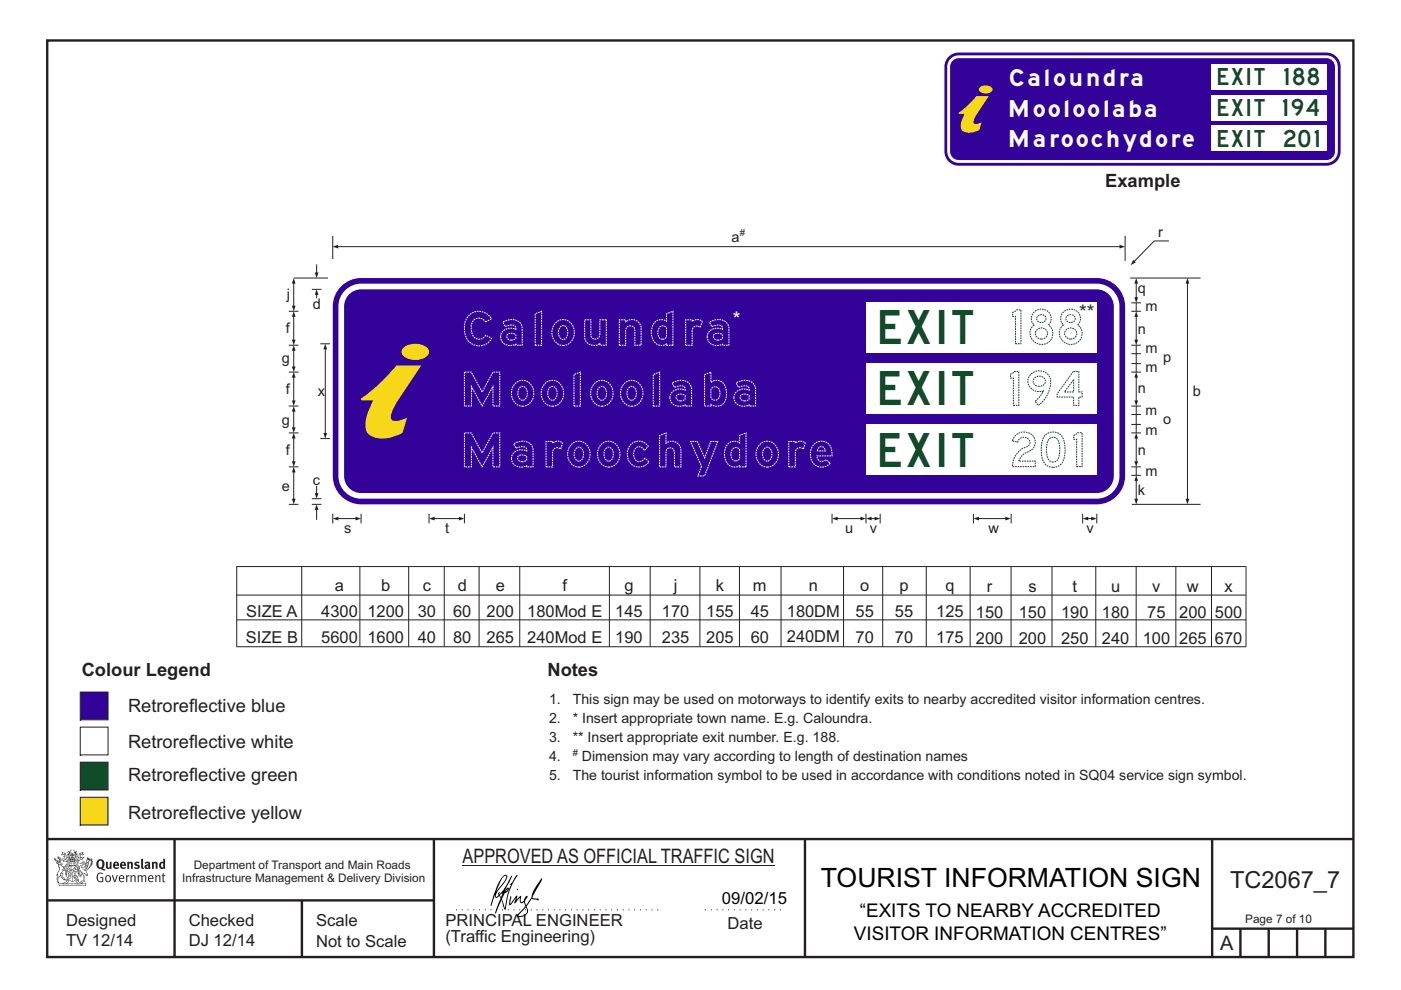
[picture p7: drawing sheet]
<svg xmlns="http://www.w3.org/2000/svg" width="297mm" height="210mm" viewBox="0 0 297 210" stroke-linecap="round" stroke-linejoin="round" font-family="sans-serif">
<g fill="none" stroke="#231f20" stroke-width=".51">
<path d="M10 8.6h276.9v194.4h-276.9zM10 178h277M37 178v25M92 178v25M170.7 177.9v25M257 178v25M10 191h82M64 191v12M257 197h30M263 197v6M269 197v6M275 197v6"/>
<path d="M281 197v6"/>
</g>
<path d="M96.7 193h43.3M149.5 193h16.8" fill="none" stroke="#231f20" stroke-width=".21" stroke-dasharray=".2 1" stroke-linecap="butt"/>
<path d="M98.1 183.5h66.1" fill="none" stroke="#231f20" stroke-width=".21"/>
<g fill="#231f20">
<path d="M21.1 182.6a.94 .94 0 0 0 .2 1.4 .84 .84 0 0 0 0-1.5zM20.7 182.5a.92 .92 0 0 1 1.2-.1 .92 .92 0 0 1 .2 1.2l-.3 .6 .6 .2-.1 .2-.6-.1a1.41 1.41 0 0 1-1.3-1.2z" fill-rule="evenodd"/>
<path d="M22.5 182.8l.4-.1v1.2l.1 .1 .3-.1v-1.1h.3l.1 1.4a1.26 1.26 0 0 1-1.2-.1z" fill-rule="evenodd"/>
<path d="M24.5 183.1l-.1 .3h.4l-.1-.3zM24.1 183a.66 .66 0 0 1 .9-.1 .66 .66 0 0 1 .2 .8h-.8v.2a.42 .42 0 0 0 .7 0l.1 .2a.79 .79 0 0 1-1.1 0 .79 .79 0 0 1 0-1.1z" fill-rule="evenodd"/>
<path d="M26 183.1l-.1 .3h.4l-.1-.3zM25.6 183a.66 .66 0 0 1 .9-.1 .66 .66 0 0 1 .2 .8h-.8v.2a.42 .42 0 0 0 .6 0l.2 .2a.79 .79 0 0 1-1.1 0 .79 .79 0 0 1 0-1.1z" fill-rule="evenodd"/>
<path d="M26.9 182.8l.4-.1v.2a.46 .46 0 0 1 .5-.1 .46 .46 0 0 1 .4 .4v1.1h-.4v-1l-.1-.2-.3 .1v1.1h-.4z" fill-rule="evenodd"/>
<path d="M28.6 183l.5-.3 .5 .2-.1 .2h-.5l-.1 .2a.56 .56 0 0 1 .7 .6 .56 .56 0 0 1-.8 .4l-.4-.1 .2-.3 .4 .1 .2-.1-.6-.4z" fill-rule="evenodd"/>
<path d="M29.9 182.2l.4-.1v1.8l.2 .4h-.3l-.2-.2z" fill-rule="evenodd"/>
<path d="M31.1 183.7v.3l.3-.1v-.3zM30.7 183a.67 .67 0 0 1 .6-.2 .67 .67 0 0 1 .5 .5l.1 .8-.2 .3-.2-.2a.5 .5 0 0 1-.7 0 .5 .5 0 0 1 0-.7l.6-.1v-.3l-.6 .1z" fill-rule="evenodd"/>
<path d="M32.2 182.8l.3-.1 .1 .2a.46 .46 0 0 1 .5-.1 .46 .46 0 0 1 .3 .4v1.1h-.4v-1l-.1-.2-.3 .1v1.1h-.4z" fill-rule="evenodd"/>
<path d="M34.3 183.1l-.1 .7 .2 .2 .2-.1v-.7zM34.6 182.1l.4 .1 .1 2.1-.4-.1a.71 .71 0 0 1-1-.6 .71 .71 0 0 1 .9-.7z" fill-rule="evenodd"/>
<path d="M20.8 185.3l.7-.2 .4 .2-.2 .1a.69 .69 0 0 0-.8 .1 .69 .69 0 0 0-.1 .9l.2 .4 .5 .1h.2v-.7h-.4l-.1-.2h.7v1a.96 .96 0 0 1-1.2-.1 .96 .96 0 0 1-.2-1.1z" fill-rule="evenodd"/>
<path d="M22.6 185.9a.57 .57 0 0 0-.1 .7 .57 .57 0 0 0 .6 .3 .7 .7 0 0 0-.2-1.1zM22.5 185.8a.69 .69 0 0 1 1.1 .6 .69 .69 0 0 1-1.1 .5 1.04 1.04 0 0 1 0-1.1z" fill-rule="evenodd"/>
<path d="M23.7 185.7l.2-.1 .4 1.3 .4-1.3h.3l-.6 1.5h-.2z" fill-rule="evenodd"/>
<path d="M25.6 185.8l-.2 .4h.7l-.2-.4zM25.4 185.8a.59 .59 0 0 1 .7-.1 .59 .59 0 0 1 .2 .7h-.9a.45 .45 0 0 0 .3 .5 .45 .45 0 0 0 .5-.1l.1 .1a.74 .74 0 0 1-1-.1 .74 .74 0 0 1 .1-1z" fill-rule="evenodd"/>
<path d="M26.7 185.7l.2-.1 .1 .2 .5-.2-.1 .3-.4 .2v1h-.2z" fill-rule="evenodd"/>
<path d="M27.6 185.7l.2-.1 .1 .2a.45 .45 0 0 1 .5-.2 .45 .45 0 0 1 .3 .4v1.1h-.2v-1.1l-.2-.2-.4 .2v1.1h-.2z" fill-rule="evenodd"/>
<path d="M29.1 185.7l.3-.1v.2l.4-.2 .4 .3 .3-.3a.37 .37 0 0 1 .5 .4v1.1h-.2v-1.1l-.2-.2-.4 .2v1.1h-.2v-1.1l-.2-.2-.4 .2v1.1h-.2z" fill-rule="evenodd"/>
<path d="M31.8 185.8l-.2 .4h.7l-.2-.4zM31.5 185.8a.59 .59 0 0 1 .8-.1 .59 .59 0 0 1 .2 .7h-.9a.45 .45 0 0 0 .3 .5 .45 .45 0 0 0 .5-.1l.1 .1a.74 .74 0 0 1-1-.1 .74 .74 0 0 1 0-1z" fill-rule="evenodd"/>
<path d="M32.9 185.7l.2-.1 .1 .2a.45 .45 0 0 1 .4-.2 .45 .45 0 0 1 .4 .4v1.1h-.2v-1.1l-.2-.2-.4 .2v1.1h-.3z" fill-rule="evenodd"/>
<path d="M34.5 185.3l.2-.1v.4h.4l-.1 .2h-.3v1v.1h.3l-.1 .2-.4-.1v-1.2h-.2v-.2h.2z" fill-rule="evenodd"/>
<path d="M13.2 180.9l.5 .1-.6 .3 .3-.3zM13.7 181.2l.3 .1 .1 1 .3-.5 .1 .5h-.2l-.1 .3-.7 .1v-.3l-.4-.1 .3-.1 .6 .2-.4-.7h.2zM13.2 180.7v.4l-.3 .2 .3 .1 .4-.2 .1 .4-.3 .2h.2l.2 .5-.4-.2-.4 .1 .5 .6 .2-.1 .8 .1-.6 .6 .2 .1 .6-.2-.1-.3 .3-.2h-.2l-.1 .4-.5 .2 .5-.7h-.5l.6-.2-.4 .1 .3-.3-.1-.6-.1-.1-.3 .5v-.2a.8 .8 0 0 0-.9-1.1z" fill-rule="evenodd"/>
<path d="M17 181.1l.5-.2-.3 .2 .4 .2zM16.8 181.2h.1l.1 .9 .3-.2 .4-.1-.3 .3v.2h-.4l-.3 .3-.1-.3-.3-.1 .1-.1-.1-.4 .4 .6 .1-.1zM16.3 181.5l-.1 .9 .4 .1h-.6l.6 .1-.2 .1h-.3l.4 .4h-.2v.3l-.5-.8 .5 1 .4-.6-.4-.2 .9-.5 .2 .1 .4-.5 .1-.2-.8 .2-.1-.7 .4 .2 .5-.2-.4-.2 .2-.2a.88 .88 0 0 0-1 1.2z" fill-rule="evenodd"/>
<path d="M15.5 182.9l.3 .2h-.2v.3v-.3h-.2l.2-.1z" fill-rule="evenodd"/>
<path d="M15.1 182.9l.2 .2h-.2v.3v-.3h-.2h.2z" fill-rule="evenodd"/>
<path d="M14.9 182.8h.9l.1 .7-.3 .1-.8-.1zM14.8 182.4l-.2 1.2h1.4l-.2-1.2-.1 .2h-.8z" fill-rule="evenodd"/>
<path d="M14.9 184.5v.2l.3-.1-.1-.2zM14.4 183.8l.2 .2-.3 .2v.5l.2 .1 .3-.1-.4-.4 .3 .1h.4l-.2-.4 .2-.2zM14.3 183.7h.9a.5 .5 0 0 0 .1 .8l-.3 .3a.47 .47 0 0 1-.7-.1 .47 .47 0 0 1 0-.6l.1-.1z" fill-rule="evenodd"/>
<path d="M15.6 184.2l.1-.1a.33 .33 0 0 1 .5-.2 .33 .33 0 0 1 .1 .5l-.3-.1 .2-.2h-.4l-.1 .1h.2l.1 .3h.3v.2h-.6l.1-.1-.3-.1zM15.5 184.2l-.1 .4h.2l-.1 .2h.9v-.2a.44 .44 0 0 0 0-.7 .44 .44 0 0 0-.7 .1z" fill-rule="evenodd"/>
<path d="M15.7 185.7l.4 .1zM15.9 185.2l.1 .4h-.2zM15.9 185.1l-.3 .7-.3 .2a.98 .98 0 0 1 1.1 .1z" fill-rule="evenodd"/>
<path d="M15.6 186l.3 .2v-.2h.2l-.2 .5v-.2l-.3 .1 .2-.2z" fill-rule="evenodd"/>
<path d="M15 185.3l.1 .1-.2 .3zM14.6 185.9h.4a.22 .22 0 0 1-.2 .3 .22 .22 0 0 1-.2-.3zM14.5 185.3l.2 .4zM14.6 185.8l.4 .1zM14.7 185.2l.2 .1-.1 .4zM14.4 185.2l.1 .5a.36 .36 0 0 0 0 .5 .36 .36 0 0 0 .5 0 .36 .36 0 0 0 .1-.5 .41 .41 0 0 0-.1-.5 .41 .41 0 0 0-.6 0z" fill-rule="evenodd"/>
<path d="M14.6 184.1l.2 .2z" fill-rule="evenodd"/>
<path d="M18.3 183.4l.1-.1v.4l-.5 .4z" fill-rule="evenodd"/>
<path d="M17.5 182.9l.2-.1 .3 .2-.7 .8-.1 .3 .3 .1a1.07 1.07 0 0 0 .7-.9l.4-.3v.2a1.36 1.36 0 0 1-1 1.3 1.32 1.32 0 0 0 1.2-1.6l.5-.7-.2 .5 .4-.2-.4 .4 .4-.2-.4 .4h.4l-.5 .2h.4l-.4 .2h.4l-.4 .1 .1 .1h-.2l.1 .2-.2 .1a.82 .82 0 0 1-1 .6l.3 .1 .5 .9-.3 .1-.2-.4-.4-.2 .1 1.8 .2 .1-.6 .2-.2-.2 .5-.1v-.2a2.24 2.24 0 0 0-.7-2.1v-.3a.69 .69 0 0 1 .6-.9l.1-.2zM16.6 184.5l.5 1.3 .1-.8 .2 .3-.3 .7-.4-.8h-.1l.1-.2zM18.5 182.2l.1 .3 .2-.2v.3l.2-.3v.2l-.8 .6zM16.8 183.2l.7-.1 .1 .2a.87 .87 0 0 0-.8 .6 .87 .87 0 0 0 .2 .9l.2 .4-.1 .5-.3-1.1-.2-.1-.1 .1 .1 .2-.2 .4 .3 .1 .2 .7h.3l.3-.6a1.62 1.62 0 0 1 .1 1.4h-.3l-.2 .3h.2l.1 .2 .2-.2h.5l-.2-.3-.1-1.5 .2 .1a.4 .4 0 0 0 .2 .3 .4 .4 0 0 0 .5 0l-.5-1 .8-.6 .1-.3h.3l-.1-.1 .3-.3h-.2l.2-.3-.1 .1 .1-.3-.1 .1 .1-.4h-.1l.1-.3v-.1l-.2 .2-.1-.4-.2 .4-.1-.4-.1 .2-.2-.3v.3l-.2-.4-.4 1.6a.58 .58 0 0 1-.8 .6l.7-.8v-.4h-.4z" fill-rule="evenodd"/>
<path d="M18.2 185.4l.3 .1z" fill-rule="evenodd"/>
<path d="M12.5 187.4h5.7l-.1 .4h-5.5zM13.5 187.4l.5-.3 .4-.4v.1l.1 .1-.3 .4zM14 186.6l.3-.1-.2 .3zM16.3 186.7l.4 .4 .5 .3h-.6l-.3-.3-.1-.2zM16.4 186.5l.2 .1-.1 .2zM12.4 187.4l.1 .5h5.7l.1-.5-.8-.1-.6-.2-.3-.2 .1-.5a.47 .47 0 0 0-.6 .4 .47 .47 0 0 0 .4 .6h-2.3a.47 .47 0 0 0 .4-.6 .47 .47 0 0 0-.6-.4l.1 .5-.3 .2-.6 .2z" fill-rule="evenodd"/>
<path d="M13.3 187.6v.1zM13.3 187.5l-.1 .3h.2z" fill-rule="evenodd"/>
<path d="M13.5 187.5l.1 .2 .1-.2v.2z" fill-rule="evenodd"/>
<path d="M13.9 187.5l.1 .2zM13.8 187.5v.3l.2-.1v-.1z" fill-rule="evenodd"/>
<path d="M14.2 187.6l.1 .1zM14.2 187.5l-.1 .3h.3z" fill-rule="evenodd"/>
<path d="M14.4 187.5h.2l.1 .3h-.3z" fill-rule="evenodd"/>
<path d="M15.1 187.6v.1zM15.1 187.5l-.1 .3h.2z" fill-rule="evenodd"/>
<path d="M15.3 187.5h.2l-.1 .3z" fill-rule="evenodd"/>
<path d="M15.8 187.5h.2l-.1 .3z" fill-rule="evenodd"/>
<path d="M16.1 187.5l.1 .3z" fill-rule="evenodd"/>
<path d="M16.3 187.5l.1 .2zM16.3 187.5v.3l.2-.1v-.1z" fill-rule="evenodd"/>
<path d="M16.6 187.5h.2v.3h-.2z" fill-rule="evenodd"/>
<path d="M16.9 187.5l.1 .3h-.1z" fill-rule="evenodd"/>
<path d="M17.1 187.5l.1 .3z" fill-rule="evenodd"/>
<path d="M17.3 187.5l.1 .3z" fill-rule="evenodd"/>
<path d="M14.9 182.1a.71 .71 0 0 1 .9 .1zM15.6 182.2l.2 .2zM15 182.2l.3 .1zM14.8 182.3l.1 .1zM15.2 181.9h.3zM15.2 181.3h.1v.2zM15.2 181h.2v.2zM15.3 181.6l.1 .2h-.2zM15.4 181.3l.1 .2zM15 181.3l.1 .1-.1 .1zM15.6 181.3h.1v.2zM14.4 180.6l-.3 .3 .5-.2v.4h-.3l-.1 .6 .2-.5 .3 .9v.4h1.2v-.4l.4-.9 .2 .3-.2-.5-.2 .1v-.4l.4 .2-.3-.4-.2 .3-.5-.6v.1a.41 .41 0 0 1 .3 .3 .41 .41 0 0 1-.1 .5l.1-.2a1 1 0 0 1 0 1.1l-.2-.1-.1-.3h.4l-.2-.2 .2-.3-.3 .1v-.4l-.3 .2-.2-.2 .1 .4-.4-.1 .1 .3-.1 .2h.4l-.1 .3-.3 .1a.93 .93 0 0 1 .1-1.1l.1 .3v-.4h-.2l.4-.6-.5 .5-.1-.2z" fill-rule="evenodd"/>
<path d="M12.4 183.4l.4 .1 .6 .5v.2a.83 .83 0 0 1 .6 1.2v-.2a.75 .75 0 0 0-1-.8l.4 .2-.6 .7-.1 .5a.95 .95 0 0 0-.3 1.3l-.1-.1a.77 .77 0 0 1 .1-1.1l-.1-.5-.1 .1 .2-.5a1.31 1.31 0 0 0 0-1.6zM13 185.2l.3 .1-.1 .8 .5 .4-.2-.1a.68 .68 0 0 1-.6-.8zM12.1 183a.68 .68 0 0 1 1 .3l-.5 .1-.1-.3zM11.4 182.1a1.19 1.19 0 0 0 1 .8h-.5l.4 .4 .1 .6a.9 .9 0 0 1-.2 1.2l-.3 .5h.3v.2a1.04 1.04 0 0 0-.1 1.2l.2 .3 .3-.1-.1-.1a.8 .8 0 0 1 .2-1.2l.1-.2a.89 .89 0 0 0 1.1 .9l-.6-.6 .1-.8-.3-.1 .4-.5 .4 .3 .1 .8a1.01 1.01 0 0 0-.3-1.4l.3-.6-.4 .4a.41 .41 0 0 1 .4-.5h-.1l-.5 .2-.5-.4h.3a.5 .5 0 0 0-.5-.5l.3-.4-.3 .2 .3-.4-.1-.3-.1 .4-.1-.6-.1 .3-.1-.5-.1 .3-.3-.2 .3 .3-.3-.1a.62 .62 0 0 1 .5 .9l-.1-.4v.4l-.3-.1v-.4l-.1 .3-.1-.3-.1 .2-.1-.5-.1 .3-.1-.4v.4z" fill-rule="evenodd"/>
<path d="M12.6 183.1l.1-.1 .2 .2z" fill-rule="evenodd"/>
<path d="M14 183.6h2.7v1l-.1-.9h-2.5v1.2h2.5v-.3v.6v-.2h-1.2v1.9a2.13 2.13 0 0 0 1.3-1.7 1.69 1.69 0 0 1-1.6 1.8l-.6-.4-.4-.6-.1-1.2v.6l.4 .8 .9 .7v-1.9h-1.2z" fill-rule="evenodd"/>
<circle cx="17.7" cy="182.9" r=".08"/>
</g>
<g fill="#000">
<path d="M107.5 188.6l.2-.1-.5 .6zM106.3 189.5l.3 .1-.3 .7-.3-.4zM106.8 185.9l.5-.1a9.3 9.3 0 0 1-2 3.2l-.1 .2 1-2.5zM106.5 185.9a14.7 14.7 0 0 0-2.2 5l-.3 1.1 .1 .2 .8-2.4a.42 .42 0 0 0 .2 .6 .42 .42 0 0 0 .6-.2l.2-.2 .2 .5-1.1 3.2h.2l1.1-2.8 .6 1.9 .2 .2 .2-.5a13.5 13.5 0 0 1 2-6.2l.4-.6-.1-.1-1.6 2.1 .4-.1a14.9 14.9 0 0 0-1.3 5.1l-.4-1.2a1.39 1.39 0 0 1 .2-1.8l.1-.2a.92 .92 0 0 0 .8-1.2 .75 .75 0 0 0-.7 .7l-.2 .2 1.6-3.4-.1-.1-.4 .7a10.5 10.5 0 0 1-2.2 3.3l.2-.4a.32 .32 0 0 0-.4 .1 .32 .32 0 0 0 .1 .5l-.5 .3a3.2 3.2 0 0 1 1.1-2.2l.5-.6a2.49 2.49 0 0 0 .7-1.7l-.3-.2z" fill-rule="evenodd"/>
<path d="M109.6 188.5l.3 .3h-.3z" fill-rule="evenodd"/>
<path d="M111.5 192.4a1.15 1.15 0 0 1 .1 1.3 1.15 1.15 0 0 1-1.2 .6h-.5zM108.1 190.1l-.2 1.6 .3 .3 1.2-1.5-.3 1.1 1.1-1.2a.94 .94 0 0 0 .4 1.2l.5-.3 .3 .9-1.2 1.3a.98 .98 0 0 0-.5 1 1.9 1.9 0 0 0 2.3-1.3l-.1-.3a1.02 1.02 0 0 1 .3-1.4l.5-.9 1.5 .3-.2-.5v.3l-1.1-.2v-.3l2-3.5 .1-.3-.1-.1-1.8 2.7a6.6 6.6 0 0 1-1.5 3l-.2-.2a1.01 1.01 0 0 1 .4-1.4l.1-.3-.3-.1-.3 .4-.2 .6-.5 .4-.2-.4 .1-.9-.2-.1-.8 .9 .2-.9-.1-.1-1.4 1.8 .2-1.4v-.2z" fill-rule="evenodd"/>
</g>
<path d="M17 146.8v5.9h5.9v-5.9z" fill-rule="evenodd" fill="#330299" stroke="#231f20" stroke-width=".21"/>
<path d="M17 154.2v5.9h5.9v-5.9z" fill-rule="evenodd" fill="#fff" stroke="#231f20" stroke-width=".21"/>
<path d="M17 169.1v5.9h5.9v-5.9z" fill-rule="evenodd" fill="#f7d719" stroke="#231f20" stroke-width=".21"/>
<path d="M17 161.7v5.9h5.9v-5.9z" fill-rule="evenodd" fill="#0f4d2a" stroke="#231f20" stroke-width=".21"/>
<g fill="none" stroke="#231f20" stroke-width=".21">
<path d="M50.1 126.2h214M50.1 120.2h214.1v17h-214.1M50.2 120.2v16.9M50.2 131.5h214M64 120.2v16.9M76.3 120.2v17M86.6 120.2v17M94.2 120.2v17M101.6 120.2v17M110.2 120.2v17M129.2 120.2v17M137.9 120.2v17"/>
<path d="M148.4 120.2v17M156.8 120.2v17M165.6 120.2v17M178.9 120.2v17M187.2 120.2v17M196.4 120.2v17M205.7 120.2v17M214.4 120.2v17M223 120.2v17M232.3 120.2v17M240.9 120.2v17M249.3 120.2v17"/>
<path d="M256.9 120.2v17"/>
</g>
<path d="M201.4 11.8l1.2-.6 .6-.1h78a3 3 0 0 1 3 3v18a3 3 0 0 1-3 3h-78a3 3 0 0 1-3-3v-18a3 3 0 0 1 1.2-2.3z" fill-rule="evenodd" fill="#330299"/>
<path d="M201.7 12.3l1-.5 .5-.1h78a2.41 2.41 0 0 1 2.4 2.4v18a2.41 2.41 0 0 1-2.4 2.4h-78a2.41 2.41 0 0 1-2.4-2.4v-18a2.4 2.4 0 0 1 .9-1.8z" fill-rule="evenodd" fill="#fff"/>
<path d="M202 12.9l.8-.5 .4-.1h78a1.81 1.81 0 0 1 1.8 1.8v18a1.81 1.81 0 0 1-1.8 1.8h-78a1.81 1.81 0 0 1-1.8-1.8v-18l.1-.4z" fill-rule="evenodd" fill="#330299"/>
<path d="M203.2 23.9l1.8-1.4 2-2.1h2.6l-2.7 4.1a2.13 2.13 0 0 0-.5 1.6 1.48 1.48 0 0 0 1.7-.1l-.5 1.6a3.3 3.3 0 0 1-3.7 0 2.35 2.35 0 0 1 .1-2.2l.5-1.3h-1.3zM207.8 18.5a1.76 1.76 0 0 1 2.6 .5 1.67 1.67 0 0 1-2.9 0z" fill-rule="evenodd" fill="#f7d719"/>
<g fill="#fff">
<path d="M256.8 26.6h24.4v5.4h-24.4z"/>
<path d="M256.8 20.1h24.4v5.4h-24.4z"/>
<path d="M256.8 13.7h24.4v5.3h-24.4z"/>
</g>
<path d="M72.3 60.7a6 6 0 0 1 4.3-1.7h155.9a6 6 0 0 1 6 6v36a6 6 0 0 1-6 6h-155.9a6 6 0 0 1-6-6v-36a6 6 0 0 1 1.7-4.3z" fill-rule="evenodd" fill="#330299"/>
<path d="M73.5 61.3a4.8 4.8 0 0 1 3.1-1.1h155.9a4.8 4.8 0 0 1 4.8 4.8v36a4.8 4.8 0 0 1-4.8 4.8h-155.9a4.8 4.8 0 0 1-4.8-4.8v-36a4.8 4.8 0 0 1 1.7-3.7z" fill-rule="evenodd" fill="#fff"/>
<path d="M74 62.4a3.6 3.6 0 0 1 2.6-1h155.9a3.6 3.6 0 0 1 3.6 3.6v36a3.6 3.6 0 0 1-3.6 3.6h-155.9a3.6 3.6 0 0 1-3.6-3.6v-36a3.6 3.6 0 0 1 1-2.6z" fill-rule="evenodd" fill="#330299"/>
<path d="M70.6 50.1v4.8M71.5 52.3h166" fill="none" stroke="#231f20" stroke-width=".21"/>
<g fill="#231f20">
<path d="M70.5 52.3l1.2-.4v.8z"/>
<path d="M237.4 51.9l1.1 .4-1.1 .4z"/>
</g>
<path d="M76.6 84.5a38.5 38.5 0 0 0 7.5-7h5.2l-5.7 8.7a3.4 3.4 0 0 0-.6 2.8 3 3 0 0 0 2.8-.2l.5-.2-1 3.3a7.4 7.4 0 0 1-6.8 .5 3.1 3.1 0 0 1-.9-3.4l.4-1.5 1.1-2.6h-2.5zM85.4 73.9a4.1 4.1 0 0 1 5.3 0 1.32 1.32 0 0 1-.8 2.1 4.1 4.1 0 0 1-4.5-.6 1.1 1.1 0 0 1 0-1.5z" fill-rule="evenodd" fill="#f7d719"/>
<path d="M69 73.9v18.1M67.9 93h2.1" fill="none" stroke="#231f20" stroke-width=".21"/>
<g fill="#231f20">
<path d="M68.6 91.8h.8l-.4 1.2z"/>
<path d="M69 72.9l.4 1.2h-.8z"/>
</g>
<path d="M67.9 72.9h2.1" fill="none" stroke="#231f20" stroke-width=".21"/>
<g fill="#fff">
<path d="M183.6 90h48.9v10.8h-48.9z"/>
<path d="M183.6 77h48.9v10.8h-48.9z"/>
<path d="M183.6 64h48.9v10.8h-48.9z"/>
</g>
<path d="M61.2 66h2.1M61.3 78.9h2M61.2 91.8h2.1M62.3 100v6" fill="none" stroke="#231f20" stroke-width=".21"/>
<g fill="#231f20">
<path d="M61.9 105.8h.8l-.4 1.2z"/>
<path d="M62.3 99l.4 1.2h-.8z"/>
</g>
<path d="M67.1 103.1v1.7" fill="none" stroke="#231f20" stroke-width=".21"/>
<path d="M66.7 104.6h.8l-.4 1.2z" fill="#231f20"/>
<path d="M66.1 105.8h2M67.1 108v2.3" fill="none" stroke="#231f20" stroke-width=".21"/>
<path d="M67.1 107l.4 1.2h-.8z" fill="#231f20"/>
<path d="M67.1 56.1v1.9" fill="none" stroke="#231f20" stroke-width=".21"/>
<path d="M66.7 57.8h.8l-.4 1.2z" fill="#231f20"/>
<path d="M67.1 62.4v.9" fill="none" stroke="#231f20" stroke-width=".21"/>
<path d="M67.1 61.4l.4 1.2h-.8z" fill="#231f20"/>
<path d="M66.1 61.4h2M62.3 87.1v3.7M61.2 107h2.1M66.1 107h2" fill="none" stroke="#231f20" stroke-width=".21"/>
<g fill="#231f20">
<path d="M61.9 90.6h.8l-.4 1.2z"/>
<path d="M62.3 86.1l.4 1.2h-.8z"/>
</g>
<path d="M61.2 73.2h2.1M61.2 99h2.1M61.2 86.1h2.1M62.3 92.8v5.2" fill="none" stroke="#231f20" stroke-width=".21"/>
<g fill="#231f20">
<path d="M61.9 97.8h.8l-.4 1.2z"/>
<path d="M62.3 91.8l.4 1.2h-.8z"/>
</g>
<path d="M62.3 79.9v5.2" fill="none" stroke="#231f20" stroke-width=".21"/>
<g fill="#231f20">
<path d="M61.9 84.9h.8l-.4 1.2z"/>
<path d="M62.3 78.9l.4 1.2h-.8z"/>
</g>
<path d="M62.3 67v5.2" fill="none" stroke="#231f20" stroke-width=".21"/>
<g fill="#231f20">
<path d="M61.9 72h.8l-.4 1.2z"/>
<path d="M62.3 66l.4 1.2h-.8z"/>
</g>
<path d="M62.3 59h7.2M62.3 60v5" fill="none" stroke="#231f20" stroke-width=".21"/>
<g fill="#231f20">
<path d="M62.3 59l.4 1.2h-.8z"/>
<path d="M61.9 64.8h.8l-.4 1.2z"/>
</g>
<path d="M247.8 51.1h-3.1l-4.3 4.4" fill="none" stroke="#231f20" stroke-width=".21"/>
<path d="M240.3 55.1l.5 .6-1.1 .5z" fill="#231f20"/>
<path d="M238.5 50v5.3M239.6 59h14.9M239.9 91.8h2M239.9 99h2M240.9 92.8v5.2" fill="none" stroke="#231f20" stroke-width=".21"/>
<g fill="#231f20">
<path d="M240.5 97.8h.8l-.4 1.2z"/>
<path d="M240.9 91.8l.4 1.2h-.8z"/>
</g>
<path d="M240.9 79.9v5.2M239.9 90h2M239.9 87.9h2M239.9 86.1h2M239.9 100.8h2" fill="none" stroke="#231f20" stroke-width=".21"/>
<g fill="#231f20">
<path d="M240.5 84.9h.8l-.4 1.2z"/>
<path d="M240.9 78.9l.4 1.2h-.8z"/>
</g>
<path d="M239.9 78.9h2M239.9 77.1h2M240.9 87.9v2.1M240.9 101.8v4.2" fill="none" stroke="#231f20" stroke-width=".21"/>
<g fill="#231f20">
<path d="M240.9 100.8l.4 1.2h-.8z"/>
<path d="M240.5 105.8h.8l-.4 1.2z"/>
</g>
<path d="M240.9 60v3.2M240.9 77.1v1.8M240.9 86.1v1.8M240.9 90v1.8M240.9 99v1.8" fill="none" stroke="#231f20" stroke-width=".21"/>
<g fill="#231f20">
<path d="M240.9 59l.4 1.2h-.8z"/>
<path d="M240.5 63.1h.8l-.4 1.1z"/>
</g>
<path d="M251.8 60v46" fill="none" stroke="#231f20" stroke-width=".21"/>
<g fill="#231f20">
<path d="M251.8 59l.4 1.2h-.8z"/>
<path d="M251.4 105.8h.8l-.4 1.2z"/>
</g>
<path d="M239.9 75h2M239.9 73.2h2M240.9 67v5.2M240 107h14.5" fill="none" stroke="#231f20" stroke-width=".21"/>
<g fill="#231f20">
<path d="M240.5 72h.8l-.4 1.2z"/>
<path d="M240.9 66l.4 1.2h-.8z"/>
</g>
<path d="M62.3 74.2v3.7M239.9 66h2M239.9 64.2h2M240.9 64.2v1.8M240.9 73.2v3.9" fill="none" stroke="#231f20" stroke-width=".21"/>
<g fill="#231f20">
<path d="M61.9 77.7h.8l-.4 1.2z"/>
<path d="M62.3 73.2l.4 1.2h-.8z"/>
</g>
<path d="M70.6 109v2M71.6 110h3.9" fill="none" stroke="#231f20" stroke-width=".21"/>
<g fill="#231f20">
<path d="M75.4 109.6l1.2 .4-1.2 .4z"/>
<path d="M70.6 110l1.1-.4v.8z"/>
</g>
<path d="M76.6 109v2M91 109v2M92 110h5.4" fill="none" stroke="#231f20" stroke-width=".21"/>
<g fill="#231f20">
<path d="M91 110l1.1-.4v.8z"/>
<path d="M97.3 109.6l1.2 .4-1.2 .4z"/>
</g>
<path d="M184.6 110h1M186.6 109v2M229.5 109v2M232.5 109v2" fill="none" stroke="#231f20" stroke-width=".21"/>
<g fill="#231f20">
<path d="M183.6 110l1.2-.4v.8z"/>
<path d="M185.4 109.6l1.2 .4-1.2 .4z"/>
</g>
<path d="M176.4 109v2M177.4 110h5.2M183.6 109v2" fill="none" stroke="#231f20" stroke-width=".21"/>
<g fill="#231f20">
<path d="M182.4 109.6l1.2 .4-1.2 .4z"/>
<path d="M176.4 110l1.2-.4v.8z"/>
</g>
<path d="M230.6 110h.9" fill="none" stroke="#231f20" stroke-width=".21"/>
<g fill="#231f20">
<path d="M229.5 110l1.2-.4v.8z"/>
<path d="M231.4 109.6l1.1 .4-1.1 .4z"/>
</g>
<path d="M98.5 109v2M206.4 109v2M207.4 110h5.9M214.4 109v2" fill="none" stroke="#231f20" stroke-width=".21"/>
<g fill="#231f20">
<path d="M206.4 110l1.2-.4v.8z"/>
<path d="M213.2 109.6l1.1 .4-1.1 .4z"/>
</g>
<g font-size="7.2" fill="#fff">
<text x="98.5" y="73.2">Caloundra</text>
<text x="98.5" y="86.1">Mooloolaba</text>
<text x="98.5" y="99">Maroochydore</text>
</g>
<g font-size="7.2" fill="#0f4d2a">
<text x="186.6" y="72.9">EXIT</text>
<text x="214.7" y="72.9">188</text>
<text x="186.6" y="85.9">EXIT</text>
<text x="214.2" y="86">194</text>
<text x="186.6" y="99">EXIT</text>
<text x="214.7" y="99">201</text>
</g>
<text font-size="5.6" fill="#010202" x="174" y="188">TOURIST INFORMATION SIGN</text>
<text font-size="5" fill="#231f20" x="260.8" y="188.4">TC2067_7</text>
<text font-size="4.2" fill="#fff" x="155.4" y="69.1">*</text>
<text font-size="4.2" fill="#0f4d2a" x="228.8" y="67.7">**</text>
<g font-size="4.2" fill="#231f20">
<text x="98.1" y="183">APPROVED AS OFFICIAL TRAFFIC SIGN</text>
<text x="258.7" y="201.6">A</text>
</g>
<g font-size="4" fill="#010202">
<text x="182.3" y="194.5">“EXITS TO NEARBY ACCREDITED</text>
<text x="181" y="199.4">VISITOR INFORMATION CENTRES”</text>
</g>
<g font-size="3.9" fill="#231f20">
<text x="234.3" y="39.8">Example</text>
<text x="17.3" y="143.5">Colour Legend</text>
<text x="116.1" y="143.5">Notes</text>
<text x="27.1" y="151.1">Retroreflective blue</text>
<text x="27.1" y="158.6">Retroreflective white</text>
<text x="27.1" y="165.6">Retroreflective green</text>
<text x="27.1" y="173.7">Retroreflective yellow</text>
</g>
<g font-size="3.6" fill="#fff">
<text x="214.2" y="18.3">Caloundra</text>
<text x="214.2" y="24.7">Mooloolaba</text>
<text x="214.2" y="31.2">Maroochydore</text>
</g>
<g font-size="3.6" fill="#0f4d2a">
<text x="258.3" y="18.1">EXIT</text>
<text x="272.3" y="18.1">188</text>
<text x="258.3" y="24.6">EXIT</text>
<text x="272.1" y="24.7">194</text>
<text x="258.3" y="31.1">EXIT</text>
<text x="272.3" y="31.1">201</text>
</g>
<text font-size="3.6" fill="#010202" x="153.1" y="191.8">09/02/15</text>
<g font-size="3.5" fill="#231f20">
<text x="71" y="125.4">a</text>
<text x="80.8" y="125.4">b</text>
<text x="89.7" y="125.4">c</text>
<text x="97" y="125.4">d</text>
<text x="105.1" y="125.4">e</text>
<text x="119.3" y="125.4">f</text>
<text x="132.4" y="125.4">g</text>
<text x="142.9" y="125.4">j</text>
<text x="151.8" y="125.4">k</text>
<text x="159.6" y="125.4">m</text>
<text x="171.5" y="125.3">n</text>
<text x="182.4" y="125.4">o</text>
<text x="190.7" y="125.4">p</text>
<text x="200.4" y="125.4">q</text>
<text x="209.3" y="125.6">r</text>
<text x="218" y="125.6">s</text>
<text x="227.4" y="125.6">t</text>
<text x="235.6" y="125.6">u</text>
<text x="244.3" y="125.6">v</text>
<text x="251.7" y="125.6">w</text>
<text x="259.6" y="125.6">x</text>
<text x="52.2" y="130.9">SIZE A</text>
<text x="68.1" y="130.9">4300</text>
<text x="77.9" y="130.9">1200</text>
<text x="88.6" y="130.9">30</text>
<text x="96.1" y="130.9">60</text>
<text x="103.2" y="130.9">200</text>
<text x="111.8" y="130.9">180Mod E</text>
<text x="130.5" y="130.9">145</text>
<text x="140.4" y="130.9">170</text>
<text x="149.7" y="130.9">155</text>
<text x="159.2" y="130.9">45</text>
<text x="166.8" y="130.8">180DM</text>
<text x="181.4" y="130.9">55</text>
<text x="189.7" y="130.9">55</text>
<text x="198.5" y="130.9">125</text>
<text x="206.9" y="131.1">150</text>
<text x="216" y="131.1">150</text>
<text x="225" y="131.1">190</text>
<text x="233.6" y="131.1">180</text>
<text x="243.2" y="131.1">75</text>
<text x="250" y="131.1">200</text>
<text x="257.6" y="131.1">500</text>
<text x="52.1" y="136.4">SIZE B</text>
<text x="68.1" y="136.4">5600</text>
<text x="77.9" y="136.4">1600</text>
<text x="88.6" y="136.4">40</text>
<text x="96.1" y="136.4">80</text>
<text x="103.2" y="136.4">265</text>
<text x="111.8" y="136.4">240Mod E</text>
<text x="130.5" y="136.4">190</text>
<text x="140.4" y="136.4">235</text>
<text x="149.7" y="136.4">205</text>
<text x="159.2" y="136.4">60</text>
<text x="166.8" y="136.3">240DM</text>
<text x="181.4" y="136.4">70</text>
<text x="189.7" y="136.4">70</text>
<text x="198.5" y="136.4">175</text>
<text x="206.9" y="136.6">200</text>
<text x="216" y="136.6">200</text>
<text x="225" y="136.6">250</text>
<text x="233.6" y="136.6">240</text>
<text x="242.3" y="136.6">100</text>
<text x="250" y="136.6">265</text>
<text x="257.6" y="136.6">670</text>
<text x="14" y="196.4">Designed</text>
<text x="40" y="196.4">Checked</text>
<text x="67" y="196.4">Scale</text>
<text x="94.4" y="196.3">PRINCIPAL ENGINEER</text>
<text x="154.3" y="197">Date</text>
<text x="14" y="200.8">TV 12/14</text>
<text x="40" y="200.8">DJ 12/14</text>
<text x="67" y="200.8">Not to Scale</text>
<text x="94.4" y="199.8">(Traffic Engineering)</text>
</g>
<g font-size="3.1" fill="#231f20">
<text x="155.1" y="51.3">a</text>
<text x="245.6" y="50.2">r</text>
<text x="60.8" y="63.5">j</text>
<text x="66.3" y="65.5">d</text>
<text x="241.2" y="62.1">q</text>
<text x="242.9" y="65.9">m</text>
<text x="60.6" y="70.7">f</text>
<text x="241.2" y="70.8">n</text>
<text x="59.8" y="77">g</text>
<text x="242.9" y="74.9">m</text>
<text x="246.6" y="76.9">p</text>
<text x="60.6" y="83.6">f</text>
<text x="241.2" y="83.3">n</text>
<text x="242.9" y="78.8">m</text>
<text x="67.4" y="84.1">x</text>
<text x="246.6" y="89.8">o</text>
<text x="252.9" y="84.1">b</text>
<text x="59.8" y="90.1">g</text>
<text x="242.9" y="92.2">m</text>
<text x="60.6" y="96.5">f</text>
<text x="241.2" y="96.5">n</text>
<text x="242.9" y="101">m</text>
<text x="59.8" y="104.1">e</text>
<text x="66.4" y="102.9">c</text>
<text x="241.2" y="105">k</text>
<text x="72.9" y="113">s</text>
<text x="94.4" y="113">t</text>
<text x="179.2" y="113">u</text>
<text x="184.4" y="113.1">v</text>
<text x="209.6" y="113">w</text>
<text x="230.3" y="113">v</text>
</g>
<g font-size="3" fill="#231f20">
<text x="242.9" y="88.1">m</text>
<text x="116.4" y="149.4">1.</text>
<text x="121.4" y="149.4">This sign may be used on motorways to identify exits to nearby accredited visitor information centres.</text>
<text x="116.4" y="153.4">2.</text>
<text x="121.4" y="153.4">* Insert appropriate town name. E.g. Caloundra.</text>
<text x="116.4" y="161.5">4.</text>
<text x="116.4" y="157.4">3.</text>
<text x="121.4" y="157.4">** Insert appropriate exit number. E.g. 188.</text>
<text x="123.4" y="161.5">Dimension may vary according to length of destination names</text>
<text x="116.4" y="165.5">5.</text>
<text x="121.4" y="165.5">The tourist information symbol to be used in accordance with conditions noted in SQ04 service sign symbol.</text>
</g>
<g font-size="2.5" fill="#231f20">
<text x="41.1" y="184.3">Department of Transport and Main Roads</text>
<text x="38.6" y="187.1">Infrastructure Management &amp; Delivery Division</text>
<text x="264" y="195.7">Page 7 of 10</text>
</g>
<text font-size="2.1" fill="#231f20" x="156.8" y="50.1">#</text>
<text font-size="2" fill="#231f20" x="121.4" y="160.3">#</text>
</svg>
